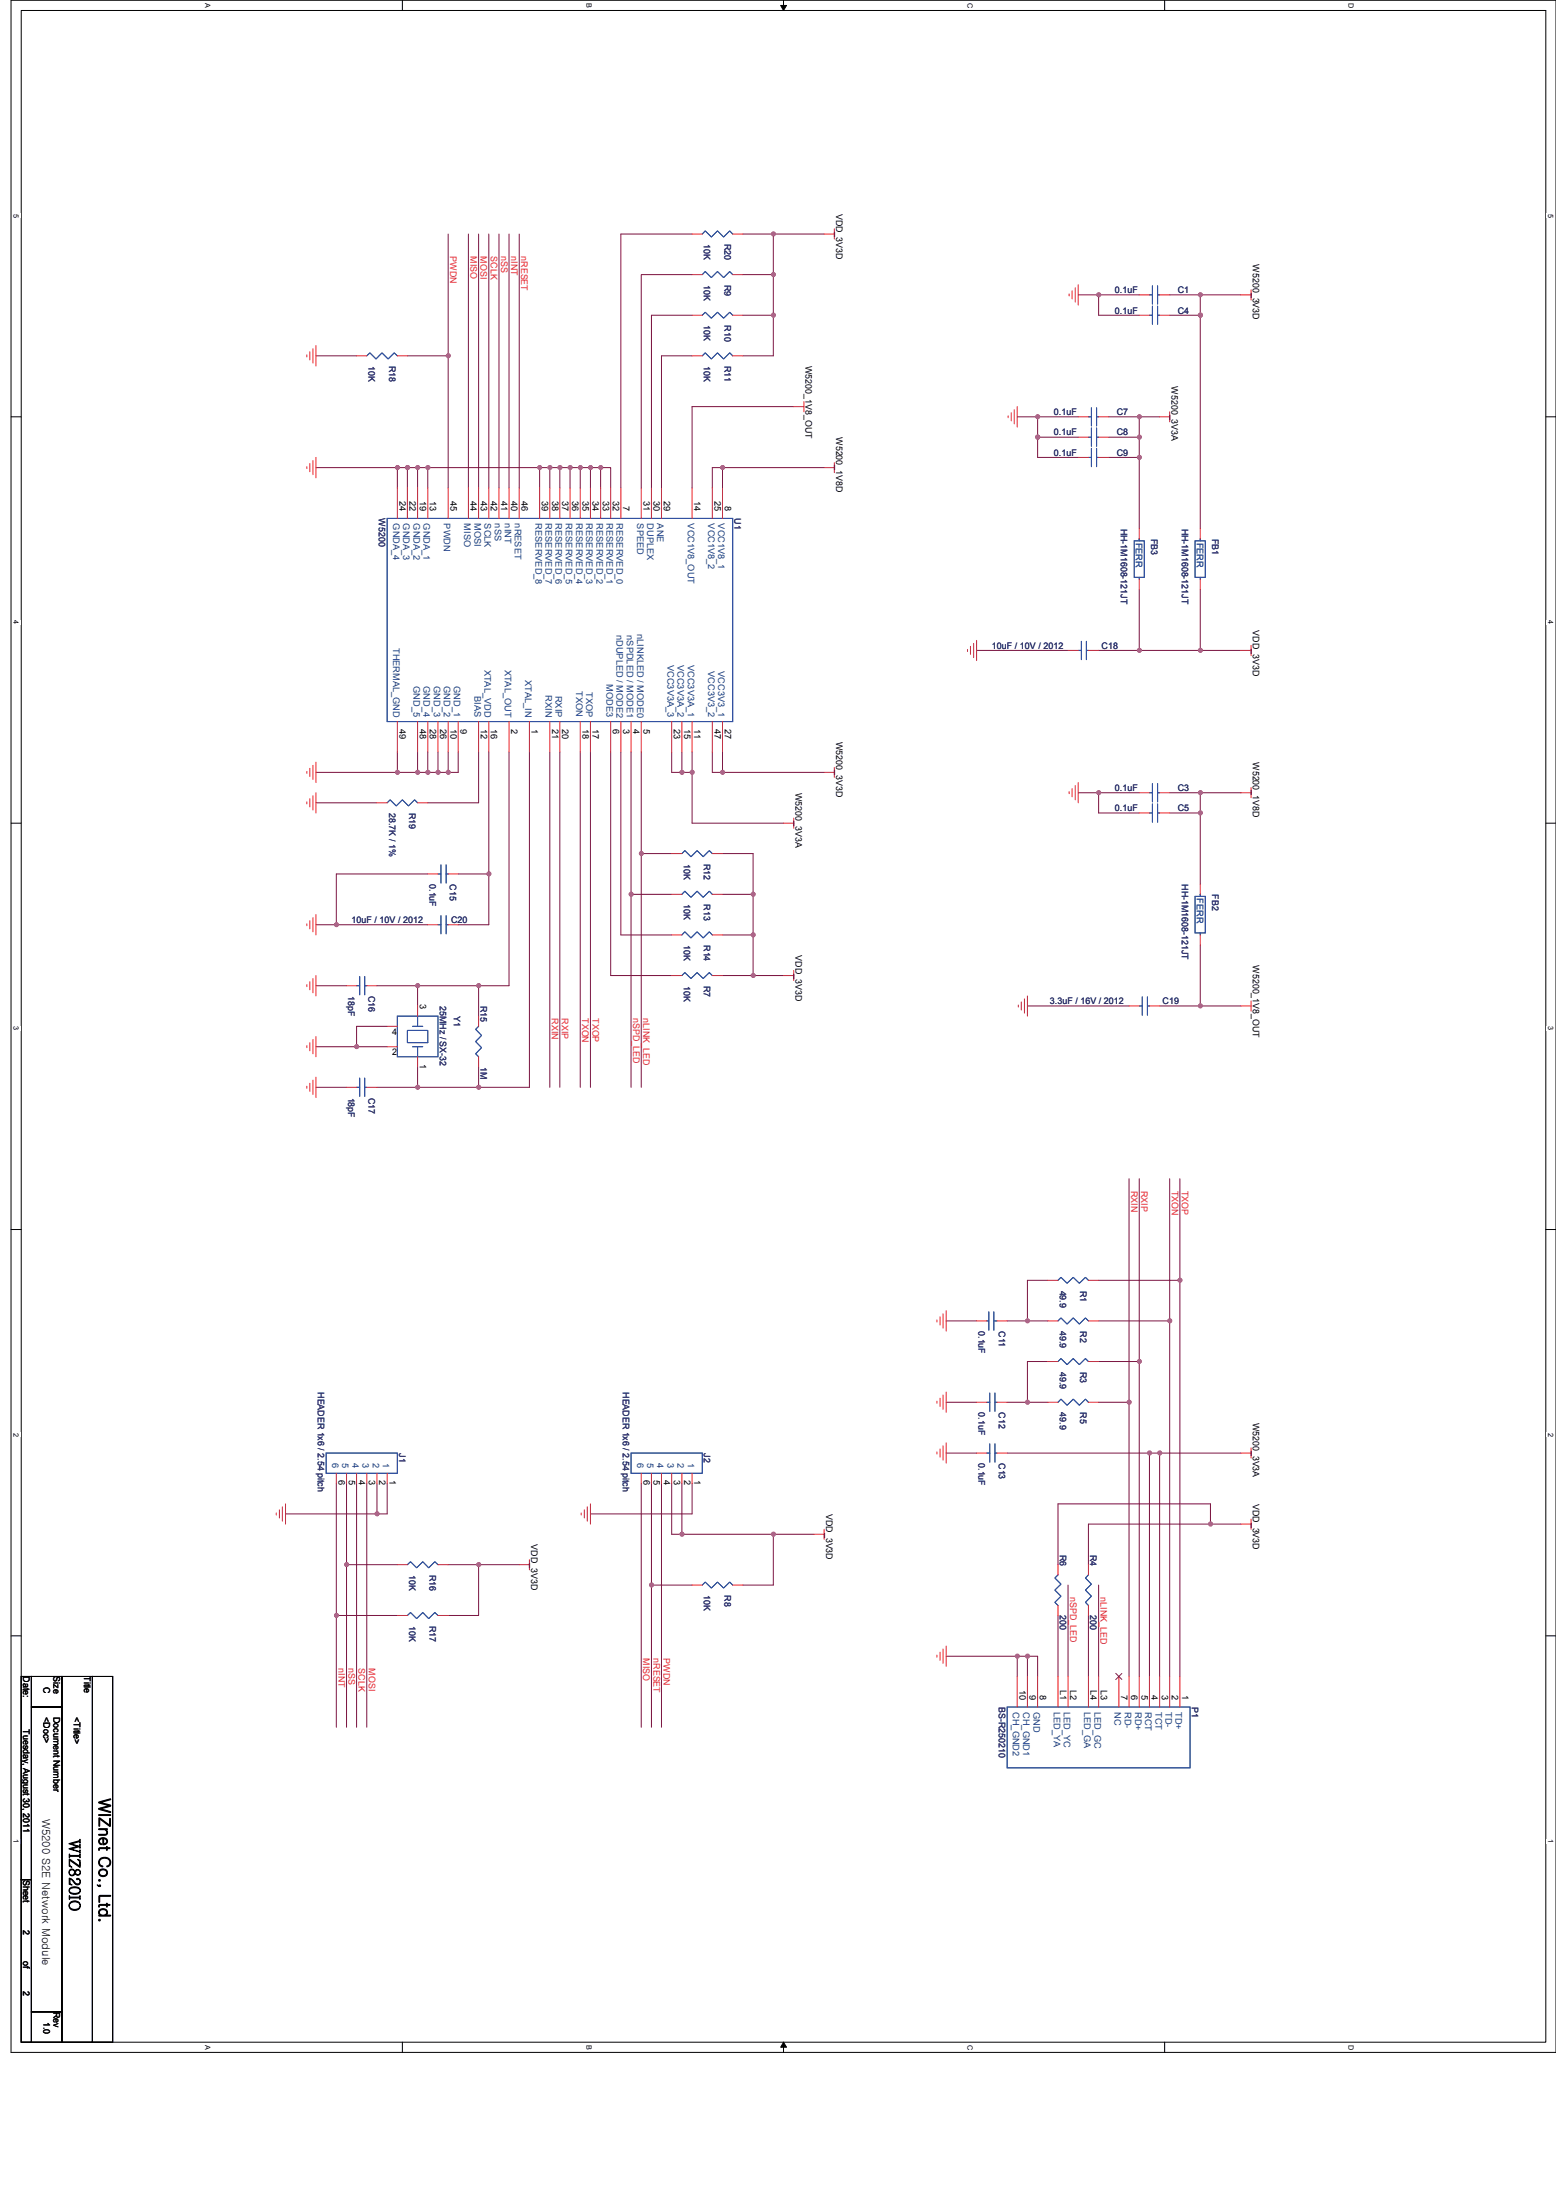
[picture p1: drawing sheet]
<svg xmlns="http://www.w3.org/2000/svg" width="210mm" height="297mm" viewBox="0 0 210 297" stroke-linecap="round" stroke-linejoin="round" font-family="sans-serif">
<path d="M1.5 0h208.5v277.1h-208.5zM2.9 1.4h205.7v274.3h-205.7z" fill="none" stroke="#000" stroke-width=".13"/>
<g fill="#fff">
<path d="M208.7 28.8h1.1v.6h-1.1z"/>
<path d="M1.6 28.8h1.1v.6h-1.1z"/>
</g>
<path d="M1.5 56.3h1.4M208.6 56.3h1.4" fill="none" stroke="#000" stroke-width=".13"/>
<g fill="#fff">
<path d="M208.7 83.7h1.1v.6h-1.1z"/>
<path d="M1.6 83.7h1.1v.6h-1.1z"/>
</g>
<path d="M1.5 111.1h1.4M208.6 111.1h1.4" fill="none" stroke="#000" stroke-width=".13"/>
<g fill="#fff">
<path d="M208.7 138.6h1.1v.5h-1.1z"/>
<path d="M1.6 138.6h1.1v.5h-1.1z"/>
</g>
<path d="M1.5 166h1.4M208.6 166h1.4" fill="none" stroke="#000" stroke-width=".13"/>
<g fill="#fff">
<path d="M208.7 193.4h1.1v.6h-1.1z"/>
<path d="M1.6 193.4h1.1v.6h-1.1z"/>
</g>
<path d="M1.5 220.9h1.4M208.6 220.9h1.4" fill="none" stroke="#000" stroke-width=".13"/>
<g fill="#fff">
<path d="M208.7 248.3h1.1v.6h-1.1z"/>
<path d="M1.6 248.3h1.1v.6h-1.1z"/>
<path d="M181.8 .4h1.1v.7h-1.1z"/>
<path d="M181.8 276.1h1.1v.7h-1.1z"/>
<path d="M130.4 .4h1.1v.7h-1.1z"/>
<path d="M130.4 276.1h1.1v.7h-1.1z"/>
</g>
<path d="M157.2 0v1.4M157.2 275.7v1.4" fill="none" stroke="#000" stroke-width=".13"/>
<g fill="#fff">
<path d="M78.9 .4h1.1v.7h-1.1z"/>
<path d="M78.9 276.1h1.1v.7h-1.1z"/>
</g>
<path d="M105.7 0v1.4M105.7 275.7v1.4" fill="none" stroke="#000" stroke-width=".13"/>
<path d="M105.4 .7h.7l-.4 .7zM105.7 275.7l.4 .7h-.7z" fill="#000" stroke="#000" stroke-width=".13"/>
<g fill="#fff">
<path d="M27.5 .4h1.1v.7h-1.1z"/>
<path d="M27.5 276.1h1.1v.7h-1.1z"/>
</g>
<path d="M54.3 0v1.4M2.9 226.4h1.3v27.4h-1.3zM4.2 226.4h4.1v4.1h-4.1zM4.2 230.5h4.1v41.1h-4.1zM8.3 226.4h4.2v49.3h-4.2zM12.5 226.4h2.7v49.3h-2.7zM2.9 253.8h1.3v21.9h-1.3zM4.2 271.6h4.1v4.1h-4.1zM54.3 275.7v1.4" fill="none" stroke="#000" stroke-width=".13"/>
<g fill="none" stroke="#7a123f" stroke-width=".13">
<path d="M60.5 31.6v16.4h-5.5M63.2 31.6v34.3M64.6 31.6v34.3M66 31.6v34.3M67.3 31.6v34.3M68.7 31.6v34.3M70.1 31.6v34.3M93.4 31.6h-9.6v34.3M93.4 37.1h-6.9v28.8M100.3 31.6h4.1M100.3 37.1h4.1M104.4 37.1v5.5h-4.1"/>
<path d="M111.2 31.6h-6.8v5.5M145.5 39.8h8.2M148.3 39.8v2.8h5.4M157.8 39.8h4.2M162 39.8h5.5M162 39.8v2.8M42.6 48h5.5M60.5 48v17.9M93.4 48h-4.1v17.9M93.4 42.6h-5.5v23.3M104.4 42.6v5.4h-4.1M107.1 54.9h-13.7v11"/>
<path d="M137.3 56.3h2.7M140 56.3h5.5M140 56.3v2.7M140 59h5.5M140 59v2.8h5.5M149.6 56.3h4.1M149.6 59h4.1M153.7 56.3h2.8M153.7 56.3v2.7M153.7 59v2.8M157.8 42.6h4.2M162 42.6v28.8"/>
<path d="M42.6 63.1h11M53.6 63.1v2.8M53.6 63.1h1.4M55 63.1v2.8M55 63.1h1.4M56.4 63.1h1.3M56.4 63.1v2.8M57.7 63.1v2.8M57.7 63.1h15.1M72.8 63.1v2.8M72.8 63.1h1.4v2.8M74.2 63.1h1.4"/>
<path d="M75.6 63.1v2.8M75.6 63.1h1.3M76.9 63.1v2.8M76.9 63.1h1.4v2.8M78.3 63.1h1.4M79.7 63.1v2.8M79.7 63.1h1.4M81.1 63.1v2.8M81.1 63.1h1.3v2.8M97.5 63.1h-1.4v2.8M97.5 63.1v2.8M97.5 63.1h13.7"/>
<path d="M149.6 61.8h4.1M153.7 79.6v8.2M153.7 61.8v9.6M162 79.6v8.2M131.8 87.8h12.3M148.3 87.8h5.4M153.7 87.8h8.3M162 87.8h5.5M42.6 108.4h8.3M42.6 104.3h11M53.6 101.5v2.8M53.6 104.3h2.8"/>
<path d="M56.4 101.5v2.8M56.4 104.3h1.3M57.7 101.5v2.8M57.7 118h-12.3v6.9M57.7 104.3h1.4M59.1 101.5v2.8M59.1 104.3h1.4M60.5 101.5v2.8M61.8 118h4.2M61.8 101.5v2.8h-1.3M64.6 101.5v6.9h-6.9M66 118v6.9h-4.2"/>
<path d="M66 101.5v16.5M68.7 101.5v31.6h-4.1M71.4 101.5v45.3h-6.8M74.2 101.5v45.3M75.6 101.5v45.3M78.3 101.5v45.3M79.7 101.5v45.3M82.4 101.5v30.2h8.2M83.8 101.5v24.7h6.8M85.2 101.5v19.3M86.5 115.2v31.6M86.5 115.2h4.1"/>
<path d="M86.5 101.5v13.7M90.6 101.5v2.8h1.4M92 104.3h1.4M92 101.5v2.8M93.4 101.5v2.8M93.4 104.3v6.8h12.3M96.1 101.5v2.8h1.4M97.5 115.2h4.1v5.6M97.5 104.3h13.7M97.5 101.5v2.8M145.5 107h2.8M148.3 107h5.4"/>
<path d="M148.3 107v2.8h5.4M157.8 107h4.2M157.8 109.8h4.2M162 107h5.5M162 109.8v9.6M162 107v2.8M42.6 124.9h2.8M42.6 133.1h4.2M45.4 124.9h12.3M50.9 133.1h5.5M52.2 138.6h-4.1v2.7M56.4 133.1h8.2"/>
<path d="M56.4 133.1v2.7M64.6 133.1v4.1M85.2 120.8v26M85.2 120.8h5.4M97.5 120.8h4.1M97.5 126.2h4.1M97.5 131.7h4.1M101.6 131.7h4.1M101.6 120.8v5.4M101.6 126.2v5.5M138.6 135.8h13.8M156.5 135.8h5.5"/>
<path d="M162 127.6v8.2M162 135.8h5.5M42.6 141.3h5.5M42.6 146.8h4.2M48.1 141.3h4.1M50.9 146.8h5.5M56.4 144.1v2.7M56.4 146.8h8.2M64.6 144.1v2.7M152.4 159.1v30.2M153.7 159.1v24.7M157.8 159.1v19.2h-9.5"/>
<path d="M159.2 159.1v13.8h-10.9M127.7 178.3h4.1M135.9 178.3h2.7M138.6 178.3h2.8M141.4 172.9h-2.8v5.4M157.8 178.3v48.1M159.2 172.9v53.5M127.7 196.2h4.1M127.7 189.3h4.1M135.9 196.2h19.2M135.9 189.3h2.7M138.6 189.3h2.8"/>
<path d="M141.4 183.8h-2.8v5.5M148.3 183.8h5.4M148.3 189.3h4.1M152.4 189.3v37.1M153.7 183.8v42.6M156.5 196.2h-1.4v30.2M167.5 196.2h-11v30.2M38.5 204.4h12.4M45.4 218.1v15.1M45.4 218.1h8.2M45.4 200.3v17.8M46.8 211.3v21.9"/>
<path d="M46.8 211.3h6.8M46.8 200.3v11M48.1 200.3v32.9M49.5 200.3v32.9M50.9 200.3v4.1h1.3v-4.1M60.5 211.3h4.1M64.6 211.3h5.5M64.6 211.3v6.8h-4.1M86.5 200.3v32.9M87.9 214h5.5M87.9 200.3v13.7M87.9 214v19.2"/>
<path d="M89.3 200.3v32.9M90.6 200.3v6.9h1.4M92 200.3v6.9h12.4M93.4 200.3v4.1h-13.7M109.8 207.2h-5.4v6.8h-4.1M142.8 218.1v8.3M144.1 214v12.4M146.9 218.1v8.3M148.3 214v12.4M163.4 205.8v-2.8h-20.6v8.3M163.4 205.8h4.1M163.4 205.8h-16.5v5.5"/>
<path d="M127.7 223.6h9.6M137.3 223.6v2.8M137.3 223.6h1.3M138.6 223.6h1.4v2.8M138.6 223.6v2.8"/>
</g>
<g fill="#b4509f" stroke="#b4509f" stroke-width=".13">
<circle cx="162" cy="87.8" r=".27"/>
<circle cx="162" cy="39.8" r=".27"/>
<circle cx="148.3" cy="39.8" r=".27"/>
<circle cx="162" cy="42.5" r=".27"/>
<circle cx="153.8" cy="56.3" r=".27"/>
<circle cx="148.3" cy="107" r=".27"/>
<circle cx="162" cy="107" r=".27"/>
<circle cx="162" cy="109.8" r=".27"/>
<circle cx="140" cy="59" r=".27"/>
<circle cx="140" cy="56.3" r=".27"/>
<circle cx="153.8" cy="59" r=".27"/>
<circle cx="97.5" cy="63.1" r=".27"/>
<circle cx="104.4" cy="37.1" r=".27"/>
<circle cx="60.5" cy="48" r=".27"/>
<circle cx="56.4" cy="63.1" r=".27"/>
<circle cx="55" cy="63.1" r=".27"/>
<circle cx="53.6" cy="63.1" r=".27"/>
<circle cx="162" cy="135.8" r=".27"/>
<circle cx="153.8" cy="87.8" r=".27"/>
<circle cx="153.8" cy="61.7" r=".27"/>
<circle cx="163.4" cy="205.8" r=".27"/>
<circle cx="153.8" cy="183.8" r=".27"/>
<circle cx="152.4" cy="189.3" r=".27"/>
<circle cx="159.2" cy="172.9" r=".27"/>
<circle cx="157.9" cy="178.3" r=".27"/>
<circle cx="138.7" cy="189.3" r=".27"/>
<circle cx="155.1" cy="196.2" r=".27"/>
<circle cx="156.5" cy="196.2" r=".27"/>
<circle cx="137.3" cy="223.6" r=".27"/>
<circle cx="138.7" cy="178.3" r=".27"/>
<circle cx="104.4" cy="42.5" r=".27"/>
<circle cx="46.8" cy="211.2" r=".27"/>
<circle cx="45.4" cy="218.1" r=".27"/>
<circle cx="50.9" cy="204.4" r=".27"/>
<circle cx="92" cy="207.1" r=".27"/>
<circle cx="64.6" cy="211.2" r=".27"/>
<circle cx="101.6" cy="131.7" r=".27"/>
<circle cx="101.6" cy="126.2" r=".27"/>
<circle cx="86.5" cy="115.2" r=".27"/>
<circle cx="85.2" cy="120.7" r=".27"/>
<circle cx="97.5" cy="104.3" r=".27"/>
<circle cx="93.4" cy="104.3" r=".27"/>
<circle cx="92" cy="104.3" r=".27"/>
<circle cx="66" cy="118" r=".27"/>
<circle cx="45.4" cy="124.8" r=".27"/>
<circle cx="57.7" cy="104.3" r=".27"/>
<circle cx="53.6" cy="104.3" r=".27"/>
<circle cx="59.1" cy="104.3" r=".27"/>
<circle cx="60.5" cy="104.3" r=".27"/>
<circle cx="56.4" cy="104.3" r=".27"/>
<circle cx="56.4" cy="146.8" r=".27"/>
<circle cx="64.6" cy="146.8" r=".27"/>
<circle cx="56.4" cy="133.1" r=".27"/>
<circle cx="64.6" cy="133.1" r=".27"/>
<circle cx="48.1" cy="141.3" r=".27"/>
<circle cx="87.9" cy="214" r=".27"/>
<circle cx="138.7" cy="223.6" r=".27"/>
<circle cx="101.6" cy="120.7" r=".27"/>
<circle cx="104.4" cy="31.6" r=".27"/>
<circle cx="57.7" cy="63.1" r=".27"/>
<circle cx="72.8" cy="63.1" r=".27"/>
<circle cx="74.2" cy="63.1" r=".27"/>
<circle cx="75.6" cy="63.1" r=".27"/>
<circle cx="76.9" cy="63.1" r=".27"/>
<circle cx="78.3" cy="63.1" r=".27"/>
<circle cx="79.7" cy="63.1" r=".27"/>
<circle cx="81.1" cy="63.1" r=".27"/>
<circle cx="104.4" cy="207.1" r=".27"/>
</g>
<g fill="none" stroke="#ee2123" stroke-width=".13">
<path d="M93.4 37.1h1.4M93.4 31.6h1.4M98.9 37.1h1.4M98.9 31.6h1.4M111.2 31.6h1.4M112.6 30.9v1.4M144.3 39.7v.3M144.7 39.3v1.1M145.1 38.9v1.9M145.5 38.5v2.7M153.7 39.8h1.4M156.5 39.8h1.3"/>
<path d="M167.5 39.8h1.3M168.8 39.1v1.4M41.4 47.9v.3M41.8 47.5v1.1M42.2 47.1v1.9M42.6 46.7v2.7M48.1 48h1.4M53.6 48h1.4M93.4 48h1.4M93.4 42.6h1.4M98.9 48h1.4M98.9 42.6h1.4"/>
<path d="M107.1 54.9h1.4M108.5 54.2v1.4M136 56.2v.2M136.5 55.7v1.1M136.9 55.3v1.9M137.3 54.9v2.8M145.5 59h1.4M145.5 56.3h1.4M148.3 59h1.3M148.3 56.3h1.3M153.7 42.6h1.4M156.5 56.3h1.3"/>
<path d="M156.5 42.6h1.3M157.8 55.6v1.4M41.4 63v.3M41.8 62.6v1.1M42.2 62.2v1.9M42.6 61.8v2.7M53.6 65.9v4.1M55 65.9v4.1M56.4 65.9v4.1M57.7 65.9v4.1M60.5 65.9v4.1M63.2 65.9v4.1"/>
<path d="M64.6 65.9v4.1M66 65.9v4.1M67.3 65.9v4.1M68.7 65.9v4.1M70.1 65.9v4.1M72.8 65.9v4.1M74.2 65.9v4.1M75.6 65.9v4.1M76.9 65.9v4.1M78.3 65.9v4.1M79.7 65.9v4.1M81.1 65.9v4.1"/>
<path d="M82.4 65.9v4.1M83.8 65.9v4.1M86.5 65.9v4.1M87.9 65.9v4.1M89.3 65.9v4.1M93.4 65.9v4.1M96.1 65.9v4.1M97.5 65.9v4.1M111.2 63.1h1.4M112.6 62.5v1.3M145.5 61.8h1.4M148.3 61.8h1.3"/>
<path d="M153.7 78.2v1.4M153.7 71.4v1.3M162 78.2v1.4M162 71.4v1.3M53.6 97.4v4.1M56.4 97.4v4.1M57.7 97.4v4.1M59.1 97.4v4.1M60.5 97.4v4.1M61.8 97.4v4.1M64.6 97.4v4.1M66 97.4v4.1"/>
<path d="M68.7 97.4v4.1M71.4 97.4v4.1M74.2 97.4v4.1M75.6 97.4v4.1M78.3 97.4v4.1M79.7 97.4v4.1M82.4 97.4v4.1M83.8 97.4v4.1M85.2 97.4v4.1M86.5 97.4v4.1M90.6 97.4v4.1M92 97.4v4.1"/>
<path d="M93.4 97.4v4.1M96.1 97.4v4.1M97.5 97.4v4.1M130.6 87.7v.3M131 87.3v1.1M131.4 86.9v1.9M131.8 86.5v2.7M144.1 87.8h1.4M146.9 87.8h1.4M167.5 87.8h1.3M168.8 87.1v1.4M41.4 104.2v.2"/>
<path d="M41.4 108.3v.2M41.8 103.7v1.1M41.8 107.8v1.1M42.2 103.3v1.9M42.2 107.4v2M42.6 102.9v2.8M42.6 107v2.8M50.9 108.4h1.3M56.4 108.4h1.3M57.7 118h1.4M60.5 118h1.3M90.6 115.2h1.4"/>
<path d="M96.1 115.2h1.4M105.7 111.1h1.4M107.1 110.5v1.3M111.2 104.3h1.4M112.6 103.6v1.4M144.3 106.9v.3M144.7 106.5v1.1M145.1 106.1v1.9M145.5 105.7v2.7M153.7 109.8h1.4M153.7 107h1.4M156.5 109.8h1.3"/>
<path d="M156.5 107h1.3M162 119.4v1.4M167.5 107h1.3M168.8 106.3v1.4M41.4 132.9v.3M41.4 124.7v.3M41.8 132.5v1.1M41.8 124.3v1.1M42.2 132.1v1.9M42.2 123.9v1.9M42.6 140v2.7M42.6 131.7v2.8"/>
<path d="M42.6 123.5v2.7M46.8 133.1h1.3M49.5 133.1h1.4M52.2 138.6h1.4M56.4 135.8v1.4M57.7 124.9h1.4M60.5 124.9h1.3M64.6 137.2v1.4M90.6 126.2h1.4M90.6 131.7h1.4M90.6 120.8h1.4M96.1 126.2h1.4"/>
<path d="M96.1 131.7h1.4M96.1 120.8h1.4M105.7 131.7h1.4M107.1 131v1.4M137.4 135.7v.3M137.8 135.3v1.1M138.2 134.9v1.9M138.6 134.5v2.7M152.4 135.8h1.3M155.1 135.8h1.4M162 126.2v1.4M167.5 135.8h1.3"/>
<path d="M168.8 135.1v1.4M41.4 141.2v.3M41.4 146.7v.2M41.8 140.8v1.1M41.8 146.3v1.1M42.2 140.4v1.9M42.2 145.8v2M42.6 145.4v2.8M46.8 146.8h1.3M49.5 146.8h1.4M52.2 141.3h1.4M56.4 142.7v1.4"/>
<path d="M64.6 142.7v1.4M126.4 178.2v.3M126.9 177.8v1.1M127.3 177.4v1.9M127.7 177v2.7M131.8 178.3h1.4M134.5 178.3h1.4M141.4 172.9h1.4M141.4 178.3h1.4M146.9 172.9h1.4M146.9 178.3h1.4M45.4 198.9v1.4"/>
<path d="M46.8 198.9v1.4M48.1 198.9v1.4M49.5 198.9v1.4M50.9 198.9v1.4M52.2 198.9v1.4M86.5 198.9v1.4M87.9 198.9v1.4M89.3 198.9v1.4M90.6 198.9v1.4M92 198.9v1.4M93.4 198.9v1.4M126.4 189.2v.3"/>
<path d="M126.4 196v.3M126.9 188.8v1.1M126.9 195.6v1.1M127.3 188.4v1.9M127.3 195.2v1.9M127.7 188v2.7M127.7 194.8v2.7M131.8 196.2h1.4M131.8 189.3h1.4M134.5 196.2h1.4M134.5 189.3h1.4M141.4 183.8h1.4"/>
<path d="M141.4 189.3h1.4M146.9 183.8h1.4M146.9 189.3h1.4M167.5 196.2h1.3M168.8 195.5v1.4M37.3 204.3v.3M37.7 203.9v1.1M38.1 203.5v1.9M38.5 203v2.8M53.6 218.1h1.4M53.6 211.3h1.4M59.1 218.1h1.4"/>
<path d="M59.1 211.3h1.4M70.1 211.3h1.3M71.4 210.6v1.4M78.4 204.3v.3M78.9 203.9v1.1M79.3 203.5v1.9M79.7 203v2.8M93.4 214h1.4M98.9 214h1.4M109.8 207.2h1.4M111.2 206.5v1.3M142.8 216.8v1.3"/>
<path d="M142.8 211.3v1.3M146.9 216.8v1.3M146.9 211.3v1.3M167.5 205.8h1.3M168.8 205.1v1.4M126.4 223.5v.2M126.9 223.1v1.1M127.3 222.6v2M127.7 222.2v2.8M137.3 226.4v4.1M138.6 226.4v4.1M140 226.4v4.1"/>
<path d="M142.8 226.4v4.1M144.1 226.4v4.1M146.9 226.4v4.1M148.3 226.4v4.1M151 226.4v4.1M152.4 226.4v4.1M153.7 226.4v4.1M155.1 226.4v4.1M156.5 226.4v4.1M157.8 226.4v4.1M159.2 226.4v4.1"/>
</g>
<g fill="none" stroke="#2f4ea1" stroke-width=".13">
<path d="M94.8 37.1l.4-.4 .8 .8 .8-.8 .8 .8 .9-.8 .4 .4M94.8 31.6l.4-.4 .8 .8 .8-.8 .8 .8 .9-.8 .4 .4M155.1 39.8h.4M155.5 38.6v2.5M156.2 39.8h.3M156.2 38.6v2.5M49.5 48l.4-.4 .8 .9 .8-.9 .9 .9 .8-.9 .4 .4M94.8 48l.4-.4 .8 .9 .8-.9 .8 .9 .9-.9 .4 .4M94.8 42.6l.4-.4 .8 .8 .8-.8 .8 .8 .9-.8 .4 .4M146.9 59h.4M146.9 56.3h.4M147.3 57.8v2.5"/>
<path d="M147.3 55.1v2.4M148 59h.3M148 56.3h.3M148 57.8v2.5M148 55.1v2.4M155.1 42.6h.4M155.5 41.3v2.5M156.2 42.6h.3M156.2 41.3v2.5M52.2 70h46.7v27.4h-46.7zM146.9 61.8h.4M147.3 60.5v2.5"/>
<path d="M148 61.8h.3M148 60.5v2.5M153.1 73h1.3v5h-1.3zM153.7 72.9v-.2v.3M153.7 78v.2M161.3 73h1.4v5h-1.4zM162 72.9v-.2v.3M162 78v.2M145.5 87.8h.4M145.9 86.6v2.5M146.6 87.8h.3M146.6 86.6v2.5"/>
<path d="M52.2 108.4l.4-.4 .9 .8 .8-.8 .8 .8 .9-.8 .4 .4M59.1 118h.4M59.5 116.8v2.4M60.2 118h.3M60.2 116.8v2.4M92 115.2l.4-.4 .8 .9 .9-.9 .8 .9 .8-.9 .4 .4M155.1 109.8h.4M155.1 107h.4M155.5 108.5v2.5M155.5 105.8v2.5M156.2 109.8h.3M156.2 107h.3"/>
<path d="M156.2 108.5v2.5M156.2 105.8v2.5M48.1 133.1h.4M48.5 131.8v2.5M49.2 133.1h.3M49.2 131.8v2.5M53.6 137.2h5.5v5.5h-5.5zM55 139.1h2.7v1.7h-2.7zM55.7 138.6h1.4M56.4 137.2v1.4M59.1 124.9h.4M59.5 123.6v2.5"/>
<path d="M60.2 124.9h.3M60.2 123.6v2.5M64.6 138.6l-.4 .4 .8 .8-.8 .8 .8 .9-.8 .8 .4 .4M92 126.2l.4-.4 .8 .8 .9-.8 .8 .8 .8-.8 .4 .4M92 131.7l.4-.4 .8 .8 .9-.8 .8 .8 .8-.8 .4 .4M92 120.8l.4-.5 .8 .9 .9-.9 .8 .9 .8-.9 .4 .5M153.7 135.8h.4M154.1 134.6v2.5M154.8 135.8h.3M154.8 134.6v2.5M161.3 121h1.4v5h-1.4zM162 120.9v-.1v.2"/>
<path d="M162 126v.2M48.1 146.8h.4M48.5 145.6v2.4M49.2 146.8h.3M49.2 145.6v2.4M55.7 141.3h1.4M56.4 141.3v1.4M133.2 178.3h.2M133.4 177.1v2.5M134.1 178.3h.4M134.1 177.1v2.5M142.8 172.9l.4-.4 .8 .8 .8-.8 .9 .8 .8-.8 .4 .4"/>
<path d="M142.8 178.3l.4-.4 .8 .9 .8-.9 .9 .9 .8-.9 .4 .4M44 196.2h9.6v2.7h-9.6zM85.2 196.2h9.6v2.7h-9.6zM133.2 196.2h.4M133.2 189.3h.4M133.6 194.9v2.5M133.6 188.1v2.5M134.3 196.2h.2M134.3 189.3h.2M134.3 194.9v2.5M134.3 188.1v2.5M142.8 183.8l.4-.4 .8 .9 .8-.9 .9 .9 .8-.9 .4 .4"/>
<path d="M142.8 189.3l.4-.4 .8 .8 .8-.8 .9 .8 .8-.8 .4 .4M55 218.1l.4-.4 .8 .8 .9-.8 .8 .8 .8-.8 .4 .4M55 211.3l.4-.4 .8 .8 .9-.8 .8 .8 .8-.8 .4 .4M94.8 214l.4-.4 .8 .8 .8-.8 .8 .8 .9-.8 .4 .4M142.8 212.6l-.4 .5 .8 .8-.8 .8 .8 .8-.8 .8 .4 .5M146.9 212.6l-.4 .5 .8 .8-.8 .8 .8 .8-.8 .8 .4 .5M135.9 230.5h24.7v8.2h-24.7z"/>
</g>
<path d="M150.6 225.9l.8 .9M151.4 226l-.8 .8" fill="none" stroke="#7d401a" stroke-width=".13"/>
<text font-size="2.2" x="13.3" y="242.8" transform="rotate(90 13.3 242.8)">WIZnet Co., Ltd.</text>
<text font-size="2.1" x="9.3" y="248.3" transform="rotate(90 9.3 248.3)">WIZ820IO</text>
<text font-size="1.5" x="5.7" y="245.6" transform="rotate(90 5.7 245.6)">W5200 S2E Network Module</text>
<g font-size="1.2">
<text x="112.8" y="28.8" transform="rotate(90 112.8 28.8)">VDD_3V3D</text>
<text x="169.1" y="35.7" transform="rotate(90 169.1 35.7)">W5200_3V3D</text>
<text x="108.7" y="49.4" transform="rotate(90 108.7 49.4)">W5200_1V8_OUT</text>
<text x="158.1" y="52.2" transform="rotate(90 158.1 52.2)">W5200_3V3A</text>
<text x="112.8" y="59" transform="rotate(90 112.8 59)">W5200_1V8D</text>
<text x="53.9" y="67.7" transform="rotate(90 53.9 67.7)">24</text>
<text x="55.3" y="67.7" transform="rotate(90 55.3 67.7)">22</text>
<text x="56.6" y="67.7" transform="rotate(90 56.6 67.7)">19</text>
<text x="58" y="67.7" transform="rotate(90 58 67.7)">13</text>
<text x="60.8" y="67.7" transform="rotate(90 60.8 67.7)">45</text>
<text x="63.5" y="67.7" transform="rotate(90 63.5 67.7)">44</text>
<text x="64.9" y="67.7" transform="rotate(90 64.9 67.7)">43</text>
<text x="66.3" y="67.7" transform="rotate(90 66.3 67.7)">42</text>
<text x="67.6" y="67.7" transform="rotate(90 67.6 67.7)">41</text>
<text x="69" y="67.7" transform="rotate(90 69 67.7)">40</text>
<text x="70.4" y="67.7" transform="rotate(90 70.4 67.7)">46</text>
<text x="73.1" y="67.7" transform="rotate(90 73.1 67.7)">39</text>
<text x="74.5" y="67.7" transform="rotate(90 74.5 67.7)">38</text>
<text x="75.8" y="67.7" transform="rotate(90 75.8 67.7)">37</text>
<text x="77.2" y="67.7" transform="rotate(90 77.2 67.7)">36</text>
<text x="78.6" y="67.7" transform="rotate(90 78.6 67.7)">35</text>
<text x="80" y="67.7" transform="rotate(90 80 67.7)">34</text>
<text x="81.4" y="67.7" transform="rotate(90 81.4 67.7)">33</text>
<text x="82.7" y="67.7" transform="rotate(90 82.7 67.7)">32</text>
<text x="84.1" y="68.4" transform="rotate(90 84.1 68.4)">7</text>
<text x="86.8" y="67.7" transform="rotate(90 86.8 67.7)">31</text>
<text x="88.2" y="67.7" transform="rotate(90 88.2 67.7)">30</text>
<text x="89.6" y="67.7" transform="rotate(90 89.6 67.7)">29</text>
<text x="93.7" y="67.7" transform="rotate(90 93.7 67.7)">14</text>
<text x="96.4" y="67.7" transform="rotate(90 96.4 67.7)">25</text>
<text x="97.8" y="68.4" transform="rotate(90 97.8 68.4)">8</text>
<text x="169.1" y="85.1" transform="rotate(90 169.1 85.1)">VDD_3V3D</text>
<text x="53.9" y="98.4" transform="rotate(90 53.9 98.4)">49</text>
<text x="56.6" y="98.4" transform="rotate(90 56.6 98.4)">48</text>
<text x="58" y="98.4" transform="rotate(90 58 98.4)">28</text>
<text x="59.4" y="98.4" transform="rotate(90 59.4 98.4)">26</text>
<text x="60.8" y="98.4" transform="rotate(90 60.8 98.4)">10</text>
<text x="62.1" y="98.4" transform="rotate(90 62.1 98.4)">9</text>
<text x="64.9" y="98.4" transform="rotate(90 64.9 98.4)">12</text>
<text x="66.3" y="98.4" transform="rotate(90 66.3 98.4)">16</text>
<text x="69" y="98.4" transform="rotate(90 69 98.4)">2</text>
<text x="71.7" y="98.4" transform="rotate(90 71.7 98.4)">1</text>
<text x="74.5" y="98.4" transform="rotate(90 74.5 98.4)">21</text>
<text x="75.8" y="98.4" transform="rotate(90 75.8 98.4)">20</text>
<text x="78.6" y="98.4" transform="rotate(90 78.6 98.4)">18</text>
<text x="80" y="98.4" transform="rotate(90 80 98.4)">17</text>
<text x="82.7" y="98.4" transform="rotate(90 82.7 98.4)">6</text>
<text x="84.1" y="98.4" transform="rotate(90 84.1 98.4)">3</text>
<text x="85.5" y="98.4" transform="rotate(90 85.5 98.4)">4</text>
<text x="86.8" y="98.4" transform="rotate(90 86.8 98.4)">5</text>
<text x="90.9" y="98.4" transform="rotate(90 90.9 98.4)">23</text>
<text x="92.3" y="98.4" transform="rotate(90 92.3 98.4)">15</text>
<text x="93.7" y="98.4" transform="rotate(90 93.7 98.4)">11</text>
<text x="96.4" y="98.4" transform="rotate(90 96.4 98.4)">47</text>
<text x="97.8" y="98.4" transform="rotate(90 97.8 98.4)">27</text>
<text x="112.8" y="100.2" transform="rotate(90 112.8 100.2)">W5200_3V3D</text>
<text x="107.4" y="107" transform="rotate(90 107.4 107)">W5200_3V3A</text>
<text x="169.1" y="102.9" transform="rotate(90 169.1 102.9)">W5200_1V8D</text>
<text x="107.4" y="129" transform="rotate(90 107.4 129)">VDD_3V3D</text>
<text x="169.1" y="130.3" transform="rotate(90 169.1 130.3)">W5200_1V8_OUT</text>
<text x="56.6" y="135.6" transform="rotate(90 56.6 135.6)">3</text>
<text x="52.9" y="142.5">2</text>
<text x="52.9" y="139.7">4</text>
<text x="56.6" y="143.6" transform="rotate(90 56.6 143.6)">1</text>
<text x="169.1" y="192.1" transform="rotate(90 169.1 192.1)">W5200_3V3A</text>
<text x="45.7" y="199.9" transform="rotate(90 45.7 199.9)">6</text>
<text x="47.1" y="199.9" transform="rotate(90 47.1 199.9)">5</text>
<text x="48.4" y="199.9" transform="rotate(90 48.4 199.9)">4</text>
<text x="49.8" y="199.9" transform="rotate(90 49.8 199.9)">3</text>
<text x="51.2" y="199.9" transform="rotate(90 51.2 199.9)">2</text>
<text x="52.5" y="199.9" transform="rotate(90 52.5 199.9)">1</text>
<text x="86.8" y="199.9" transform="rotate(90 86.8 199.9)">6</text>
<text x="88.2" y="199.9" transform="rotate(90 88.2 199.9)">5</text>
<text x="89.6" y="199.9" transform="rotate(90 89.6 199.9)">4</text>
<text x="90.9" y="199.9" transform="rotate(90 90.9 199.9)">3</text>
<text x="92.3" y="199.9" transform="rotate(90 92.3 199.9)">2</text>
<text x="93.7" y="199.9" transform="rotate(90 93.7 199.9)">1</text>
<text x="169.1" y="203" transform="rotate(90 169.1 203)">VDD_3V3D</text>
<text x="71.7" y="208.5" transform="rotate(90 71.7 208.5)">VDD_3V3D</text>
<text x="111.5" y="204.4" transform="rotate(90 111.5 204.4)">VDD_3V3D</text>
<text x="3.1" y="226.4" transform="rotate(90 3.1 226.4)">Date:</text>
<text x="5.8" y="227.7" transform="rotate(90 5.8 227.7)">C</text>
<text x="7.2" y="226.4" transform="rotate(90 7.2 226.4)">Size</text>
<text x="11.4" y="226.4" transform="rotate(90 11.4 226.4)">Title</text>
<text x="3.1" y="233.5" transform="rotate(90 3.1 233.5)">Tuesday, August 30, 2011</text>
<text x="5.8" y="231.8" transform="rotate(90 5.8 231.8)">&lt;Doc&gt;</text>
<text x="7.2" y="231.8" transform="rotate(90 7.2 231.8)">Document Number</text>
<text x="10" y="231.8" transform="rotate(90 10 231.8)">&lt;Title&gt;</text>
<text x="137.6" y="228.2" transform="rotate(90 137.6 228.2)">10</text>
<text x="138.9" y="228.9" transform="rotate(90 138.9 228.9)">9</text>
<text x="140.3" y="228.9" transform="rotate(90 140.3 228.9)">8</text>
<text x="143.1" y="228.2" transform="rotate(90 143.1 228.2)">L1</text>
<text x="144.4" y="228.2" transform="rotate(90 144.4 228.2)">L2</text>
<text x="147.2" y="228.2" transform="rotate(90 147.2 228.2)">L4</text>
<text x="148.6" y="228.2" transform="rotate(90 148.6 228.2)">L3</text>
<text x="151.3" y="228.9" transform="rotate(90 151.3 228.9)">7</text>
<text x="152.7" y="228.9" transform="rotate(90 152.7 228.9)">6</text>
<text x="154" y="228.9" transform="rotate(90 154 228.9)">5</text>
<text x="155.4" y="228.9" transform="rotate(90 155.4 228.9)">4</text>
<text x="156.8" y="228.9" transform="rotate(90 156.8 228.9)">3</text>
<text x="158.1" y="228.9" transform="rotate(90 158.1 228.9)">2</text>
<text x="159.5" y="228.9" transform="rotate(90 159.5 228.9)">1</text>
<text x="3.1" y="253.8" transform="rotate(90 3.1 253.8)">Sheet</text>
<text x="3.1" y="260.6" transform="rotate(90 3.1 260.6)">2</text>
<text x="3.1" y="264.8" transform="rotate(90 3.1 264.8)">of</text>
<text x="3.1" y="268.9" transform="rotate(90 3.1 268.9)">2</text>
<text x="5.8" y="273" transform="rotate(90 5.8 273)">1.0</text>
<text x="7.2" y="271.6" transform="rotate(90 7.2 271.6)">Rev</text>
</g>
<g font-size="1.2" fill="#ee2123">
<text x="60.8" y="34.6" transform="rotate(90 60.8 34.6)">PWDN</text>
<text x="63.5" y="34.6" transform="rotate(90 63.5 34.6)">MISO</text>
<text x="64.9" y="34.6" transform="rotate(90 64.9 34.6)">MOSI</text>
<text x="66.2" y="34.6" transform="rotate(90 66.2 34.6)">SCLK</text>
<text x="67.6" y="34.6" transform="rotate(90 67.6 34.6)">nSS</text>
<text x="69" y="34.6" transform="rotate(90 69 34.6)">nINT</text>
<text x="70.3" y="34.6" transform="rotate(90 70.3 34.6)">nRESET</text>
<text x="74.5" y="137.5" transform="rotate(90 74.5 137.5)">RXIN</text>
<text x="75.8" y="137.5" transform="rotate(90 75.8 137.5)">RXIP</text>
<text x="78.6" y="137.5" transform="rotate(90 78.6 137.5)">TXON</text>
<text x="80" y="137.5" transform="rotate(90 80 137.5)">TXOP</text>
<text x="85.4" y="137.5" transform="rotate(90 85.4 137.5)">nSPD_LED</text>
<text x="86.8" y="137.5" transform="rotate(90 86.8 137.5)">nLINK_LED</text>
<text x="152.6" y="160.8" transform="rotate(90 152.6 160.8)">RXIN</text>
<text x="154" y="160.8" transform="rotate(90 154 160.8)">RXIP</text>
<text x="158.1" y="160.8" transform="rotate(90 158.1 160.8)">TXON</text>
<text x="159.5" y="160.8" transform="rotate(90 159.5 160.8)">TXOP</text>
<text x="144.4" y="215.7" transform="rotate(90 144.4 215.7)">nSPD_LED</text>
<text x="148.5" y="215.7" transform="rotate(90 148.5 215.7)">nLINK_LED</text>
<text x="45.7" y="225.3" transform="rotate(90 45.7 225.3)">nINT</text>
<text x="47" y="225.3" transform="rotate(90 47 225.3)">nSS</text>
<text x="48.4" y="225.3" transform="rotate(90 48.4 225.3)">SCLK</text>
<text x="49.8" y="225.3" transform="rotate(90 49.8 225.3)">MOSI</text>
<text x="86.8" y="223.9" transform="rotate(90 86.8 223.9)">MISO</text>
<text x="88.2" y="223.9" transform="rotate(90 88.2 223.9)">nRESET</text>
<text x="89.5" y="223.9" transform="rotate(90 89.5 223.9)">PWDN</text>
</g>
<g font-size="1.2" fill="#25266d">
<text x="95" y="33" transform="rotate(90 95 33)">10K</text>
<text x="97.8" y="33" transform="rotate(90 97.8 33)">R20</text>
<text x="95" y="38.5" transform="rotate(90 95 38.5)">10K</text>
<text x="97.8" y="38.5" transform="rotate(90 97.8 38.5)">R9</text>
<text x="150.4" y="39.6">0.1uF</text>
<text x="158.9" y="39.6">C1</text>
<text x="95" y="43.9" transform="rotate(90 95 43.9)">10K</text>
<text x="97.8" y="43.9" transform="rotate(90 97.8 43.9)">R10</text>
<text x="150.4" y="42.3">0.1uF</text>
<text x="158.9" y="42.3">C4</text>
<text x="49.7" y="49.4" transform="rotate(90 49.7 49.4)">10K</text>
<text x="52.5" y="49.4" transform="rotate(90 52.5 49.4)">R18</text>
<text x="95" y="49.4" transform="rotate(90 95 49.4)">10K</text>
<text x="97.8" y="49.4" transform="rotate(90 97.8 49.4)">R11</text>
<text x="142.2" y="58.8">0.1uF</text>
<text x="142.2" y="56">0.1uF</text>
<text x="150.7" y="58.8">C8</text>
<text x="150.7" y="56">C7</text>
<text x="142.2" y="61.5">0.1uF</text>
<text x="150.7" y="61.5">C9</text>
<text x="51.1" y="70" transform="rotate(90 51.1 70)">W5200</text>
<text x="99.1" y="70" transform="rotate(90 99.1 70)">U1</text>
<text x="151.2" y="71.4" transform="rotate(90 151.2 71.4)">HH-1M1608-121JT</text>
<text x="159.5" y="71.4" transform="rotate(90 159.5 71.4)">HH-1M1608-121JT</text>
<text x="155.4" y="72.7" transform="rotate(90 155.4 72.7)">FB3</text>
<text x="163.6" y="72.7" transform="rotate(90 163.6 72.7)">FB1</text>
<text x="133.8" y="87.6">10uF / 10V / 2012</text>
<text x="148.7" y="87.6">C18</text>
<text x="150.4" y="106.8">0.1uF</text>
<text x="158.9" y="106.8">C3</text>
<text x="52.5" y="109.8" transform="rotate(90 52.5 109.8)">28.7K / 1%</text>
<text x="55.2" y="109.8" transform="rotate(90 55.2 109.8)">R19</text>
<text x="150.4" y="109.5">0.1uF</text>
<text x="158.9" y="109.5">C5</text>
<text x="58" y="119.4" transform="rotate(90 58 119.4)">0.1uF</text>
<text x="60.7" y="119.4" transform="rotate(90 60.7 119.4)">C15</text>
<text x="92.3" y="116.6" transform="rotate(90 92.3 116.6)">10K</text>
<text x="95" y="116.6" transform="rotate(90 95 116.6)">R12</text>
<text x="159.5" y="119.4" transform="rotate(90 159.5 119.4)">HH-1M1608-121JT</text>
<text x="47.4" y="124.6">10uF / 10V / 2012</text>
<text x="60.9" y="124.6">C20</text>
<text x="92.3" y="122.1" transform="rotate(90 92.3 122.1)">10K</text>
<text x="95" y="122.1" transform="rotate(90 95 122.1)">R13</text>
<text x="163.6" y="120.8" transform="rotate(90 163.6 120.8)">FB2</text>
<text x="92.3" y="127.6" transform="rotate(90 92.3 127.6)">10K</text>
<text x="95" y="127.6" transform="rotate(90 95 127.6)">R14</text>
<text x="47" y="134.5" transform="rotate(90 47 134.5)">18pF</text>
<text x="49.7" y="134.5" transform="rotate(90 49.7 134.5)">C16</text>
<text x="59.4" y="135.8" transform="rotate(90 59.4 135.8)">25MHz / SX-32</text>
<text x="61.3" y="137.2" transform="rotate(90 61.3 137.2)">Y1</text>
<text x="64.8" y="135.8" transform="rotate(90 64.8 135.8)">R15</text>
<text x="92.3" y="133.1" transform="rotate(90 92.3 133.1)">10K</text>
<text x="95" y="133.1" transform="rotate(90 95 133.1)">R7</text>
<text x="141.7" y="135.6">3.3uF / 16V / 2012</text>
<text x="156.9" y="135.6">C19</text>
<text x="47" y="148.2" transform="rotate(90 47 148.2)">18pF</text>
<text x="49.7" y="148.2" transform="rotate(90 49.7 148.2)">C17</text>
<text x="64.8" y="144.1" transform="rotate(90 64.8 144.1)">1M</text>
<text x="132" y="179.7" transform="rotate(90 132 179.7)">0.1uF</text>
<text x="134.8" y="179.7" transform="rotate(90 134.8 179.7)">C11</text>
<text x="143" y="174.2" transform="rotate(90 143 174.2)">49.9</text>
<text x="143" y="179.7" transform="rotate(90 143 179.7)">49.9</text>
<text x="145.8" y="174.2" transform="rotate(90 145.8 174.2)">R1</text>
<text x="145.8" y="179.7" transform="rotate(90 145.8 179.7)">R2</text>
<text x="143" y="185.2" transform="rotate(90 143 185.2)">49.9</text>
<text x="145.8" y="185.2" transform="rotate(90 145.8 185.2)">R3</text>
<text x="42.9" y="188" transform="rotate(90 42.9 188)">HEADER 1x6 / 2.54 pitch</text>
<text x="84" y="188" transform="rotate(90 84 188)">HEADER 1x6 / 2.54 pitch</text>
<text x="132" y="190.7" transform="rotate(90 132 190.7)">0.1uF</text>
<text x="134.8" y="190.7" transform="rotate(90 134.8 190.7)">C12</text>
<text x="143" y="190.7" transform="rotate(90 143 190.7)">49.9</text>
<text x="145.8" y="190.7" transform="rotate(90 145.8 190.7)">R5</text>
<text x="53.9" y="196.2" transform="rotate(90 53.9 196.2)">J1</text>
<text x="95" y="196.2" transform="rotate(90 95 196.2)">J2</text>
<text x="132" y="197.5" transform="rotate(90 132 197.5)">0.1uF</text>
<text x="134.8" y="197.5" transform="rotate(90 134.8 197.5)">C13</text>
<text x="143" y="209.9" transform="rotate(90 143 209.9)">R6</text>
<text x="147.1" y="209.9" transform="rotate(90 147.1 209.9)">R4</text>
<text x="55.2" y="212.6" transform="rotate(90 55.2 212.6)">10K</text>
<text x="58" y="212.6" transform="rotate(90 58 212.6)">R16</text>
<text x="95" y="215.4" transform="rotate(90 95 215.4)">10K</text>
<text x="97.8" y="215.4" transform="rotate(90 97.8 215.4)">R8</text>
<text x="55.2" y="219.5" transform="rotate(90 55.2 219.5)">10K</text>
<text x="58" y="219.5" transform="rotate(90 58 219.5)">R17</text>
<text x="143" y="218.1" transform="rotate(90 143 218.1)">200</text>
<text x="147.1" y="218.1" transform="rotate(90 147.1 218.1)">200</text>
<text x="134.8" y="230.5" transform="rotate(90 134.8 230.5)">BS-R250210</text>
<text x="160.9" y="230.5" transform="rotate(90 160.9 230.5)">P1</text>
</g>
<g font-size="1.2" fill="#174178">
<text x="53.1" y="70.7" transform="rotate(90 53.1 70.7)">GNDA_4</text>
<text x="54.4" y="70.7" transform="rotate(90 54.4 70.7)">GNDA_3</text>
<text x="55.8" y="70.7" transform="rotate(90 55.8 70.7)">GNDA_2</text>
<text x="57.2" y="70.7" transform="rotate(90 57.2 70.7)">GNDA_1</text>
<text x="59.9" y="70.7" transform="rotate(90 59.9 70.7)">PWDN</text>
<text x="62.6" y="70.7" transform="rotate(90 62.6 70.7)">MISO</text>
<text x="64" y="70.7" transform="rotate(90 64 70.7)">MOSI</text>
<text x="65.4" y="70.7" transform="rotate(90 65.4 70.7)">SCLK</text>
<text x="66.8" y="70.7" transform="rotate(90 66.8 70.7)">nSS</text>
<text x="68.1" y="70.7" transform="rotate(90 68.1 70.7)">nINT</text>
<text x="69.5" y="70.7" transform="rotate(90 69.5 70.7)">nRESET</text>
<text x="72.2" y="70.7" transform="rotate(90 72.2 70.7)">RESERVED_8</text>
<text x="73.6" y="70.7" transform="rotate(90 73.6 70.7)">RESERVED_7</text>
<text x="75" y="70.7" transform="rotate(90 75 70.7)">RESERVED_6</text>
<text x="76.4" y="70.7" transform="rotate(90 76.4 70.7)">RESERVED_5</text>
<text x="77.7" y="70.7" transform="rotate(90 77.7 70.7)">RESERVED_4</text>
<text x="79.1" y="70.7" transform="rotate(90 79.1 70.7)">RESERVED_3</text>
<text x="80.5" y="70.7" transform="rotate(90 80.5 70.7)">RESERVED_2</text>
<text x="81.8" y="70.7" transform="rotate(90 81.8 70.7)">RESERVED_1</text>
<text x="83.2" y="70.7" transform="rotate(90 83.2 70.7)">RESERVED_0</text>
<text x="86" y="70.7" transform="rotate(90 86 70.7)">SPEED</text>
<text x="87.3" y="70.7" transform="rotate(90 87.3 70.7)">DUPLEX</text>
<text x="88.7" y="70.7" transform="rotate(90 88.7 70.7)">ANE</text>
<text x="92.8" y="70.7" transform="rotate(90 92.8 70.7)">VCC1V8_OUT</text>
<text x="95.6" y="70.7" transform="rotate(90 95.6 70.7)">VCC1V8_2</text>
<text x="96.9" y="70.7" transform="rotate(90 96.9 70.7)">VCC1V8_1</text>
<text x="53.1" y="87.5" transform="rotate(90 53.1 87.5)">THERMAL_GND</text>
<text x="83.2" y="85.7" transform="rotate(90 83.2 85.7)">nDUPLED / MODE2</text>
<text x="84.6" y="85.8" transform="rotate(90 84.6 85.8)">nSPDLED / MODE1</text>
<text x="86" y="85.6" transform="rotate(90 86 85.6)">nLINKLED / MODE0</text>
<text x="90.1" y="89.8" transform="rotate(90 90.1 89.8)">VCC3V3A_3</text>
<text x="91.4" y="89.8" transform="rotate(90 91.4 89.8)">VCC3V3A_2</text>
<text x="92.8" y="89.8" transform="rotate(90 92.8 89.8)">VCC3V3A_1</text>
<text x="55.8" y="92.7" transform="rotate(90 55.8 92.7)">GND_5</text>
<text x="57.2" y="92.7" transform="rotate(90 57.2 92.7)">GND_4</text>
<text x="58.5" y="92.7" transform="rotate(90 58.5 92.7)">GND_3</text>
<text x="59.9" y="92.7" transform="rotate(90 59.9 92.7)">GND_2</text>
<text x="61.3" y="92.7" transform="rotate(90 61.3 92.7)">GND_1</text>
<text x="64" y="94" transform="rotate(90 64 94)">BIAS</text>
<text x="65.4" y="90.4" transform="rotate(90 65.4 90.4)">XTAL_VDD</text>
<text x="68.1" y="90.4" transform="rotate(90 68.1 90.4)">XTAL_OUT</text>
<text x="70.9" y="91.8" transform="rotate(90 70.9 91.8)">XTAL_IN</text>
<text x="73.6" y="93.9" transform="rotate(90 73.6 93.9)">RXIN</text>
<text x="75" y="93.9" transform="rotate(90 75 93.9)">RXIP</text>
<text x="77.7" y="93.4" transform="rotate(90 77.7 93.4)">TXON</text>
<text x="79.1" y="93.4" transform="rotate(90 79.1 93.4)">TXOP</text>
<text x="81.8" y="92.4" transform="rotate(90 81.8 92.4)">MODE3</text>
<text x="95.6" y="90.6" transform="rotate(90 95.6 90.6)">VCC3V3_2</text>
<text x="96.9" y="90.6" transform="rotate(90 96.9 90.6)">VCC3V3_1</text>
<text x="44.8" y="197.6" transform="rotate(90 44.8 197.6)">6</text>
<text x="46.2" y="197.6" transform="rotate(90 46.2 197.6)">5</text>
<text x="47.5" y="197.6" transform="rotate(90 47.5 197.6)">4</text>
<text x="48.9" y="197.6" transform="rotate(90 48.9 197.6)">3</text>
<text x="50.3" y="197.6" transform="rotate(90 50.3 197.6)">2</text>
<text x="51.7" y="197.6" transform="rotate(90 51.7 197.6)">1</text>
<text x="86" y="197.6" transform="rotate(90 86 197.6)">6</text>
<text x="87.3" y="197.6" transform="rotate(90 87.3 197.6)">5</text>
<text x="88.7" y="197.6" transform="rotate(90 88.7 197.6)">4</text>
<text x="90.1" y="197.6" transform="rotate(90 90.1 197.6)">3</text>
<text x="91.4" y="197.6" transform="rotate(90 91.4 197.6)">2</text>
<text x="92.8" y="197.6" transform="rotate(90 92.8 197.6)">1</text>
<text x="136.7" y="231.2" transform="rotate(90 136.7 231.2)">CH_GND2</text>
<text x="138.1" y="231.2" transform="rotate(90 138.1 231.2)">CH_GND1</text>
<text x="139.5" y="231.2" transform="rotate(90 139.5 231.2)">GND</text>
<text x="142.2" y="231.2" transform="rotate(90 142.2 231.2)">LED_YA</text>
<text x="143.6" y="231.2" transform="rotate(90 143.6 231.2)">LED_YC</text>
<text x="146.3" y="231.2" transform="rotate(90 146.3 231.2)">LED_GA</text>
<text x="147.7" y="231.2" transform="rotate(90 147.7 231.2)">LED_GC</text>
<text x="150.4" y="231.2" transform="rotate(90 150.4 231.2)">NC</text>
<text x="151.8" y="231.2" transform="rotate(90 151.8 231.2)">RD-</text>
<text x="153.2" y="231.2" transform="rotate(90 153.2 231.2)">RD+</text>
<text x="154.5" y="231.2" transform="rotate(90 154.5 231.2)">RCT</text>
<text x="155.9" y="231.2" transform="rotate(90 155.9 231.2)">TCT</text>
<text x="157.3" y="231.2" transform="rotate(90 157.3 231.2)">TD-</text>
<text x="158.7" y="231.2" transform="rotate(90 158.7 231.2)">TD+</text>
</g>
<g font-size="1.2" fill="#2f4ea1">
<text x="153.3" y="73.3" transform="rotate(90 153.3 73.3)">FERR</text>
<text x="161.5" y="73.3" transform="rotate(90 161.5 73.3)">FERR</text>
<text x="161.5" y="121.3" transform="rotate(90 161.5 121.3)">FERR</text>
</g>
<g font-size="1">
<text x="27.7" y=".4" transform="rotate(90 27.7 .4)">A</text>
<text x="79.1" y=".4" transform="rotate(90 79.1 .4)">B</text>
<text x="130.6" y=".4" transform="rotate(90 130.6 .4)">C</text>
<text x="182" y=".4" transform="rotate(90 182 .4)">D</text>
<text x="1.8" y="28.8" transform="rotate(90 1.8 28.8)">5</text>
<text x="208.9" y="28.8" transform="rotate(90 208.9 28.8)">5</text>
<text x="1.8" y="83.7" transform="rotate(90 1.8 83.7)">4</text>
<text x="208.9" y="83.7" transform="rotate(90 208.9 83.7)">4</text>
<text x="1.8" y="138.6" transform="rotate(90 1.8 138.6)">3</text>
<text x="208.9" y="138.6" transform="rotate(90 208.9 138.6)">3</text>
<text x="1.8" y="193.4" transform="rotate(90 1.8 193.4)">2</text>
<text x="208.9" y="193.4" transform="rotate(90 208.9 193.4)">2</text>
<text x="1.8" y="248.3" transform="rotate(90 1.8 248.3)">1</text>
<text x="208.9" y="248.3" transform="rotate(90 208.9 248.3)">1</text>
<text x="27.7" y="276.1" transform="rotate(90 27.7 276.1)">A</text>
<text x="79.1" y="276.1" transform="rotate(90 79.1 276.1)">B</text>
<text x="130.6" y="276.1" transform="rotate(90 130.6 276.1)">C</text>
<text x="182" y="276.1" transform="rotate(90 182 276.1)">D</text>
</g>
</svg>
